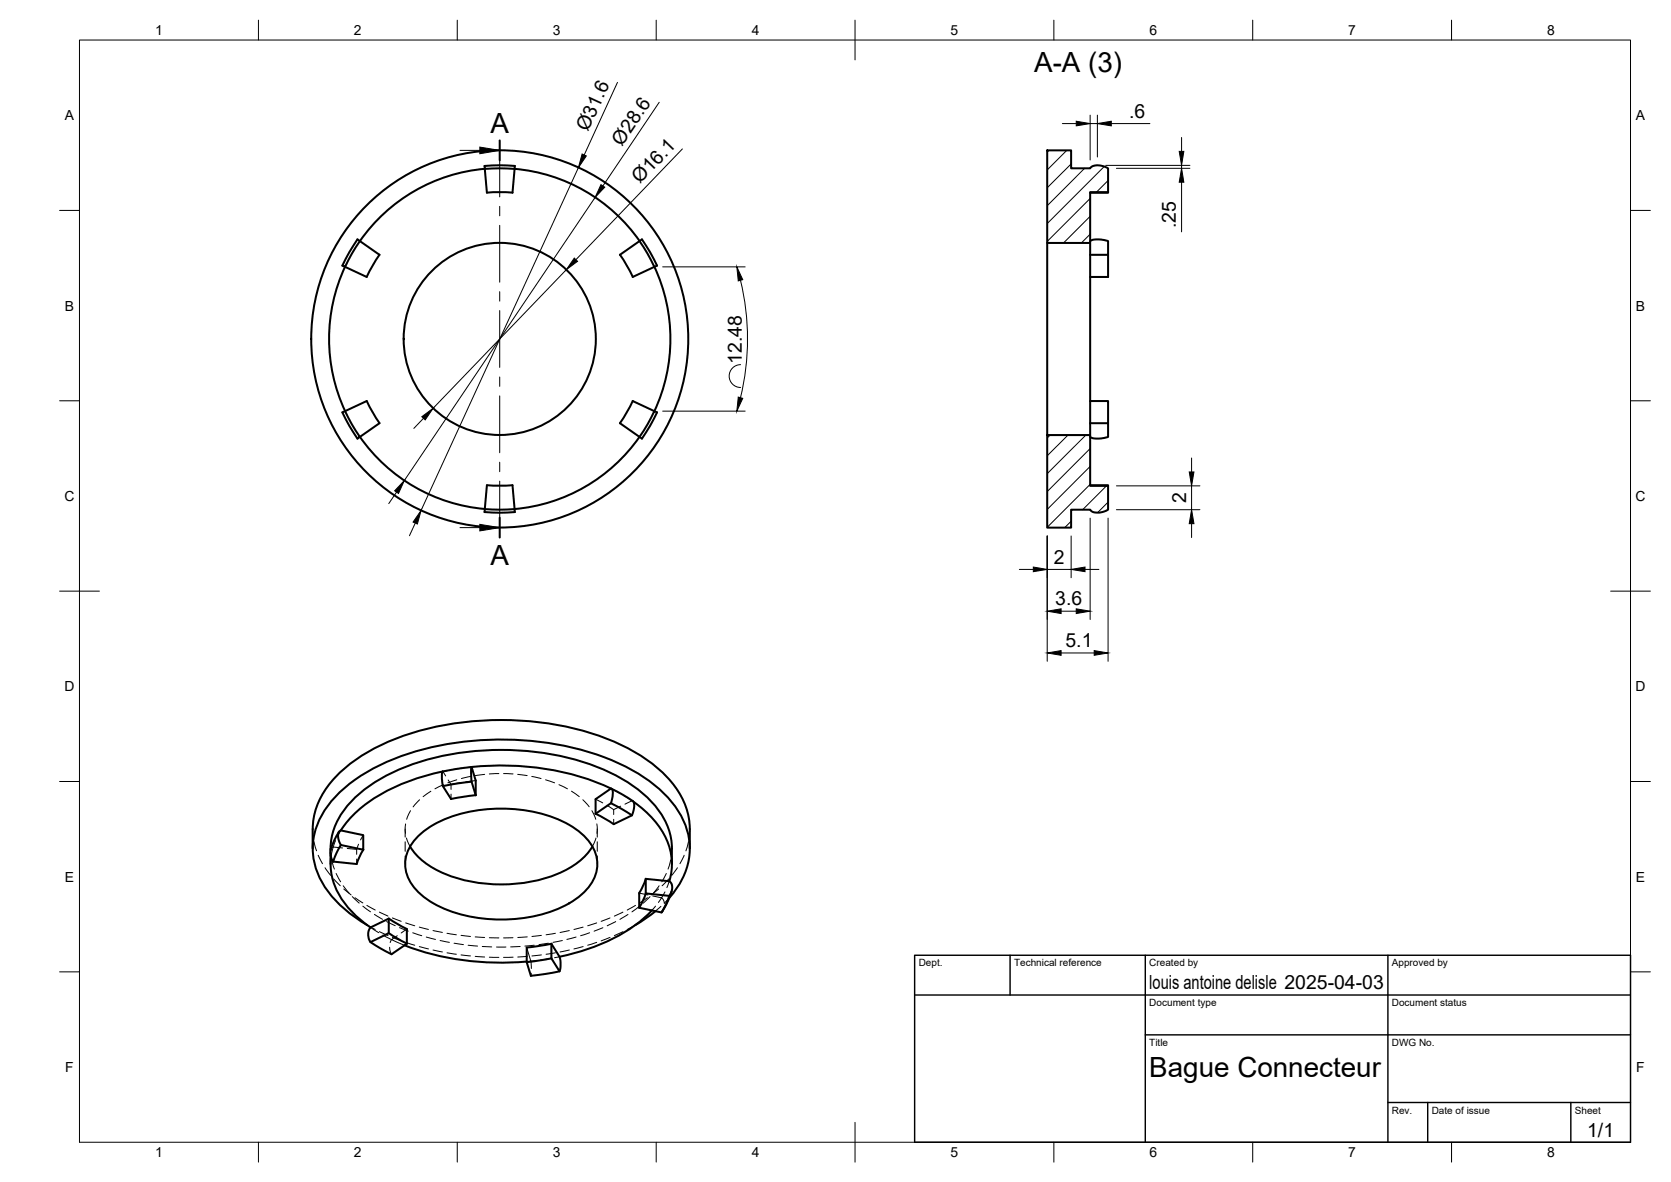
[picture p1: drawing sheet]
<svg xmlns="http://www.w3.org/2000/svg" width="420mm" height="297mm" viewBox="0 0 420 297" stroke-linecap="round" stroke-linejoin="round" font-family="sans-serif">
<!-- layer: Visible -->
<g fill="none" stroke="#000" stroke-width=".51">
<path d="M263.3 37.8h6v4.5h4.8a3.5 3.5 0 0 1 4.3-.1l.2 .1v6h-4.5v12.8h-10.8zM122.4 48.4l-.5-6a42.9 42.9 0 0 0-31.4 18.2M122.4 48.4l3.3-.1 3.2 .1M129.4 42.4l-3.8-.1-3.7 .1-.1-.7a34.4 34.4 0 0 1 7.7 0l-.6 6.7M129.4 42.4a42.9 42.9 0 0 1 31.4 18.2M278.6 48.3v.1h-4.5M86.8 67a42.9 42.9 0 0 0 0 36.3M90.5 60.6l-2 3.1-1.7 3.4-.7-.3 1.7-3.4 2.1-3.2 5.5 3.8M95.4 64l-1.7 2.7-1.5 2.9-5.4-2.5M155.9 64l1.7 2.7 1.5 2.9 6.1-2.8-1.8-3.4-2-3.2-.6 .4 2 3.1 1.7 3.4M160.8 60.6l-4.9 3.4M164.5 67a42.9 42.9 0 0 1 .1 36.3"/>
<path d="M263.3 61.1v48.2M274.1 60.6a6 6 0 0 1 4.5 0v9h-4.5M274.1 61.1v48.2M274.1 64h4.5M86.8 103.3l1.7 3.3 2 3.2-.6 .4-2.1-3.2-1.7-3.4 6.1-2.8 1.5 2.8 1.7 2.7-4.9 3.5a43 43 0 0 0 38.9 18.1l.1 .7a34.4 34.4 0 0 1-7.7 0l.6-6.7 3.3 .2 3.2-.2 .5 6a43 43 0 0 0 35.1-24.6l.7 .3-1.8 3.4-2 3.2-5.5-3.9 1.7-2.7 1.5-2.8 5.4 2.5M263.3 109.3h10.8v12.8h4.5v6a4 4 0 0 1-4.3 .2l-.2-.2h-4.8v4.5h-6zM274.1 100.8h4.5v5.5h-4.5M278.6 106.3v3.5a6 6 0 0 1-4.5 0M274.1 121.9h4.5v.2M111.3 193.9a44.4 44.4 0 0 0-22.8 11.3l-2.8 3.5M111.4 197.6l2 3.2 6.2-1M118.6 192.8l-7.3 1.1a6.7 6.7 0 0 0 .1 3.7"/>
<path d="M118.6 192.8l-.2 .6 .2 3 1 3.4M118.6 196.4l-7.2 1.2M118.6 192.8l1 3.4v3.6M118.6 192.7a67.5 67.5 0 0 1 35 5.5M153.8 198.2l5.3 3.1a2.18 2.18 0 0 1 .2 2.4l-.4 1.2-4.6 2.2-4.5-2.6M78.6 213.2a23.4 23.4 0 0 1 1.7-12.2 29.2 29.2 0 0 1 12.2-12 69.2 69.2 0 0 1 36.8-8 64.6 64.6 0 0 1 32.3 9.2 25.3 25.3 0 0 1 11.4 14.4l.4 3.7v4.9M83.1 213.6a3.7 3.7 0 0 0 .7 2.9M83.1 215v2.2M83.2 215.4a17.2 17.2 0 0 0 6.1 14.6l3.9 3.1M85.2 209l-1.2 2.3-.9 2.3M85.3 209l.4-.3 5.6 1.2v3.6l-5.6-1.1-.7-2.1zM85.7 212.4l-1.1 2-.8 2.1"/>
<path d="M91.4 213.5l-1 1.8-.7 1.8-5.9-.6M103.1 212.7a20 20 0 0 0 12 8 38.3 38.3 0 0 0 27.9-2.5 15.6 15.6 0 0 0 6-5.5M104.8 210.4a28.2 28.2 0 0 1 18.3-7.1 34.9 34.9 0 0 1 21.6 5 10.8 10.8 0 0 1 5.5 9.5 12.4 12.4 0 0 1-7.1 9.2 37.8 37.8 0 0 1-34.1 0 12.4 12.4 0 0 1-7.1-9.2 9.5 9.5 0 0 1 2.9-7.4zM149.8 204.5v-3.7l3.8-2.6a1.41 1.41 0 0 1 .5 1.7l-.5 2 5.3 3M153.6 201.9l-3.8 2.6M159.3 201.5a21.4 21.4 0 0 1 9.5 13.3 14.5 14.5 0 0 1-.5 6.6M168.9 213.2v4M169 213.2a18.2 18.2 0 0 0-7.4-13.8 51.3 51.3 0 0 0-26.9-10.4 66.9 66.9 0 0 0-37 5.6 28.5 28.5 0 0 0-13 12 15.3 15.3 0 0 0-1.6 7M97.7 230.9v3.6l-4.5 2.3a3.2 3.2 0 0 1 0-3.7M97.7 230.9l-4.5 2.2M97.8 230.8l4.5 2.7M97.8 234.5l4.5 2.6"/>
<path d="M101.7 237.6a68.7 68.7 0 0 0 30.7 4M102.3 233.5v3.7l-3.9 2.6-5.2-3M132.4 238.1l6.2-.9 2.1 3.2a6.7 6.7 0 0 1 0 3.7l-7.2 1.1-1.1-3.4zM138.6 237.2v3.6M162.4 224.5l5.9 .6M162.4 220.8l-.7 1.9-1 1.7v3.7M162.4 224.5l-.7 1.8-1 1.8M163.9 228.8a42.2 42.2 0 0 1-21.3 11.2l-1.9 .4M164.8 229l-5.1 3.5M168.3 221.5a2.62 2.62 0 0 1 0 3.6l-.8 2.1-1.2 2.1M168.3 221.5l-5.9-.6v3.6M168.3 225.6a17.4 17.4 0 0 0 3.9-18.6 28 28 0 0 0-13-13.4 71.6 71.6 0 0 0-40.5-7.4 61.3 61.3 0 0 0-29.4 9.7 23.9 23.9 0 0 0-10.4 14.4 18.5 18.5 0 0 0 6 16.5 36 36 0 0 0 7.4 5.7"/>
<path d="M168.9 224l-.7 1.9-1.9 3.4-5.6-1.2M138.6 240.8l2.1 3.3M138.7 240.8l-6.3 1"/>
<circle cx="125.6" cy="85.2" r="24.2"/>
<circle cx="125.7" cy="85.2" r="47.4"/>
</g>
<!-- layer: Hidden -->
<g fill="none" stroke="#000" stroke-width=".25">
<path d="M108.3 198.8l-1.9 1.4M111.3 193.9h.1M111.4 193.9l.7 1.1M111.4 193.9h-.1M111.5 197.2l-2.1 1M112.6 193.6l-1.2 .3M112.7 196l.7 1.1M113.4 197.1v1.3M113.4 199.6v1.2M114.9 196l-2.3 .7M115.9 196.7l-2.5 .4M116.1 193l-2.3 .4"/>
<path d="M118.3 195.1l-2.3 .6M118.6 192.8l-1.3 .1M119.6 196.2l-2.5 .3M121.9 194.6l-2.4 .3M125.4 194.4l-2.4 .1M126.6 194.4l2.4 .1M130.2 194.6l2.3 .3M133.7 195.1l2.3 .6M137.2 196l2.2 .7M140.5 197.2l2.2 1M143.7 198.8l1.9 1.4M153.6 198.2l2.2 1.1"/>
<path d="M156.8 199.9l2.1 1.3M78.6 208.3l.2 2.1M79 211.5l.6 2.3M80 214.9l1.1 2.2M81.7 218.1l1.4 1.9M83.1 213.2l.1 1.7M83.4 216.1l.7 2.3M83.8 212.9l-.5 .3-.2 .4v1.4M83.8 212.9l-.6 2.5M83.8 212.9l2.3 .2M84.4 211.3l-.6 1.6M84.5 219.5l1.1 2.1"/>
<path d="M85.7 208.7l-.8 1.5M87.3 213.2l2.4 .3M89.7 213.5v1.2M89.7 215.9v1.2M90.1 212.2l-.4 1.3M91.3 209.9l-.6 1.2M101.9 208.3v2.1M101.9 211.5v2.4M101.9 215.1v2.1M102 207.1v2.3M102.2 210.6l.9 2.1M103.2 203.7l-.9 2.2"/>
<path d="M105.5 201l-1.6 1.8M146.6 201l1.5 1.7M148.8 203.7l1 2.2M149.8 200.8l1.8 1M149.9 210.6l-1 2.1M150.1 207v2.4M150.2 208.3v2.1M150.2 211.5v2.4M150.2 215.1v2.1M152.6 202.4l1.7 1.1M154.3 203.5v1.2M154.3 205.9v1.2"/>
<path d="M156.1 202.6l-1.8 .9M158.9 201.2l.2 .1M158.9 201.2l.4 .3M158.9 201.2l-1.8 .9M167.5 219.5l-1.1 2.1M168.6 216.1l-.6 2.3M168.9 213.2l-.1 1.8M170.3 218.1l-1.4 1.9M172 214.9l-1 2.2M173.1 211.5l-.6 2.3M173.4 208.3l-.1 2.1M83.9 220.9l1.7 1.7"/>
<path d="M86.3 222.6l1.5 1.9M86.4 223.4l1.9 1.5M88.6 225.3l1.7 1.7M89.3 225.6l1.9 1.3M91.2 227.7l2 1.4M92.2 227.5l2.1 1.2M92.3 232.5l2 1.1M93.2 233.1l2 1.3M94.1 229.8l2.1 1.2M95.4 229.2l2.2 1M95.4 234.1l2.2 1M96.3 235l2.1 1.1-.3 .8"/>
<path d="M97.2 231.6l2.2 1M98 238l.1 1.1 .3 .7M98.7 230.7l2.2 .8M98.7 235.6l2.2 .8M99.9 235.1l-1.5 1 3.3 1.5M100.5 233.1l2.2 .9M102 231.9l2.3 .7M102 236.8l2.3 .7M102.3 233.5l-1.4 1M103.8 234.4l2.2 .7M105.4 233l2.3 .6M105.4 237.9l2.3 .6"/>
<path d="M107.2 235.5l2.3 .6M108.9 233.9l2.3 .4M108.9 238.7l2.3 .5M110.7 236.4l2.3 .4M112.4 234.5l2.3 .4M112.4 239.4l2.3 .4M114.2 237l2.3 .4M115.9 235.1l2.4 .2M115.9 240l2.4 .2M117.7 237.5l2.4 .3M119.5 235.4l2.4 .2M121.3 237.9l2.3 .1"/>
<path d="M123 235.7h2.4M124.8 238h2.4M129 235.7h-2.4M130.8 237.9l-2.4 .1M132.4 238.1l1.1 3.4-1.1 .1M132.6 235.4l-2.4 .2M134.3 237.5l-2.3 .3M136.1 235.1l-2.3 .2M136.1 240l-2.3 .2M137.9 237l-2.4 .4M139.7 234.5l-2.4 .4M139.7 239.4l-2.4 .4"/>
<path d="M141.4 236.4l-2.4 .4M143.2 233.9l-2.4 .4M143.2 238.7l-2.4 .5M144.8 235.5l-2.3 .6M146.6 233l-2.3 .6M146.6 237.9l-2.3 .6M148.3 234.4l-2.3 .7M150 231.9l-2.2 .7M150 236.8l-2.2 .7M151.6 233.1l-2.2 .9M153.4 230.7l-2.2 .8M153.4 235.6l-2.2 .8"/>
<path d="M154.8 231.6l-2.1 1M156.6 229.2l-2.1 1M156.7 234.1l-2.2 1M157.9 229.8l-2 1.2M159.7 232.5l-2 1.1M159.8 227.5l-2.1 1.2M160.7 224.4l2.2 .5M160.8 227.7l-1.9 1.5M162.8 225.6l-2 1.3M163.4 225.3l-1.7 1.7M164.1 225.2l2.2 .4M164.8 227.7l-.9 1.1"/>
<path d="M165.6 223.4l-1.9 1.5M165.7 222.6l-1.4 1.9M166.2 227.8l-1.4 1.2M166.3 225.6l-.8 1.2M166.3 225.6l.6 .7 .1 .7M166.9 228.2l-.4 .8M167.2 224.1l-.9 1.5M168.1 220.9l-1.6 1.7M168.3 225.6l-1.3 1.4M168.3 221.5l-.6 1.6M119.5 240.3l2.4 .2M123 240.5l2.4 .1"/>
<path d="M129 240.5l-2.4 .1M132.6 240.3l-2.4 .2M133.6 244.6l-.1 .6M134.7 241.4l-1.2 .1 .1 1.9M138.3 240.9l-2.4 .3M140.7 240.4l-1.3 .3"/>
</g>
<!-- layer: BORDER -->
<g fill="none" stroke="#000" stroke-width=".25">
<path d="M20 10.1h390v276.9h-390zM65 5.1v5M115 5.1v5M165 5.1v5M215 5.1v10M265 5.1v5M315 5.1v5M365 5.1v5M15 52.9h5M410 52.9h5M15 100.7h5M410 100.7h5"/>
<path d="M15 148.6h10M405 148.6h10M15 196.4h5M410 196.4h5M15 244.2h5M410 244.2h5M65 287v5M115 287v5M165 287v5M215 282.1v9.9M265 287v5M315 287v5"/>
<path d="M365 287v5"/>
</g>
<!-- layer: TITLEBLOCK -->
<path d="M230 240.1h180v46.9h-180zM230 250h180M254 240.1v9.9M288 240.1v46.9M349 240.1v46.9M288 260.1h122M349 277.1h61M359 277.1v9.9M395 277.1v9.9" fill="none" stroke="#000" stroke-width=".36"/>
<!-- layer: Hatching -->
<g fill="none" stroke="#000" stroke-width=".25">
<path d="M263.7 37.8l-.4 .4M268.2 37.8l-4.9 4.9M269.3 41.2l-6 6M272.7 42.3l-9.4 9.4M274.1 49.9l-10.8 10.8M274.1 54.4l-6.7 6.7M274.1 58.9l-2.2 2.2M277.6 41.9l-14.3 14.3M278.6 45.4l-2.9 2.9M264 109.4l-.7 .7M268.5 109.4l-5.2 5.1M273 109.4l-9.7 9.6"/>
<path d="M274.1 112.7l-10.8 10.8M274.1 117.2l-10.8 10.8M269.3 131l-1.6 1.6M274.1 121.7l-10.8 10.8M278.2 122.1l-6 6M278.6 126.2l-2.6 2.6"/>
</g>
<!-- layer: Section Lines -->
<path d="M125.6 35.3v5M125.6 130.1v5" fill="none" stroke="#000" stroke-width=".51"/>
<path d="M115.7 37.8h4.9M125.6 40.3v9.2M125.6 51.9v2.3M125.6 56.6v14.3M125.6 73.3v2.4M125.6 78v14.3M125.6 94.7v2.4M125.6 99.5v14.3M125.6 116.1v2.4M115.7 132.6h4.9M125.6 120.9v9.2" fill="none" stroke="#000" stroke-width=".25"/>
<path d="M120.6 37l5 .8-5 .8zM120.6 131.8l5 .8-5 .8z" fill="#000" stroke="#000" stroke-width=".25"/>
<!-- layer: FD_Dimensions -->
<g fill="none" stroke="#000" stroke-width=".25">
<path d="M155.3 20.7l-8.4 18.2M165.8 25.7l-14.2 21M171.6 37.4l-26.8 27.9M267.1 31.1h3.5M274.1 28.9v11.3M274.1 31.1h1.8M275.9 28.9v10.6M279.4 31.1h9.7M297.1 34.6v3.4M145.4 42.1l-39.5 86.2M149.6 49.6l-47.9 71.2M278 41.6h21.2"/>
<path d="M280.7 42.3h18.5M297.1 41.6v.7M297.1 45.8v12.5M142.4 67.8l-33.5 34.8M166.6 67.1h20.8M186.2 70.4a62.3 62.3 0 0 1 0 29.5M186.2 91.6a2.87 2.87 0 0 0-2.9 2.9 2.87 2.87 0 0 0 2.9 2.9M106.5 105.1l-2.4 2.6M166.6 103.3h20.8M299.6 115.1v3.5M99.7 123.7l-2 2.9M104.4 131.5l-1.4 3.1"/>
<path d="M263.3 134.7v31.5M269.3 134.7v10.5M274.1 130.2v25.5M278.6 130.2v36M280.7 128.1h21M280.7 122.1h21M299.6 122.1v6M299.6 131.6v3.5M256.3 143.1h3.5M263.3 143.1h6M266.8 153.6h3.8M272.8 143.1h3.5"/>
<path d="M266.8 164.1h8.3"/>
</g>
<g fill="#000" stroke="#000" stroke-width=".25">
<path d="M146.4 38.7l1 .5-2 2.9zM270.6 30.5l3.5 .6-3.5 .5zM275.9 31.1l3.5-.6v1.1zM296.5 38h1.2l-.6 3.6zM151.1 46.4l1 .6-2.5 2.6zM297.1 42.3l.6 3.5h-1.2zM144.4 64.9l.8 .8-2.8 2.1zM185.3 67.1l1.5 3.2-1.2 .3zM106.1 104.7l2.8-2.1-2 2.9zM185.6 99.8l1.2 .3-1.5 3.2zM299 118.6h1.2l-.6 3.5zM101.7 120.8l-1.5 3.2-1-.7z"/>
<path d="M105.9 128.3l-1 3.4-1-.5zM299.6 128.1l.6 3.5h-1.2zM259.8 142.5l3.5 .6-3.5 .6zM263.3 153.6l3.5-.6v1.2zM270.6 153l3.5 .6-3.5 .6zM269.3 143.1l3.5-.6v1.2zM263.3 164.1l3.5-.6v1.2zM275.1 163.5l3.5 .6-3.5 .6z"/>
</g>
<g font-size="7">
<text x="260" y="18.1">A-A (3)</text>
<text x="123.3" y="33.3">A</text>
<text x="123.3" y="142.1">A</text>
<text x="289" y="270.6">Bague Connecteur</text>
</g>
<g font-size="4.9">
<text x="283.9" y="29.6">.6</text>
<text x="147.8" y="33.2" transform="rotate(-65 147.8 33.2)">Ø31.6</text>
<text x="156.4" y="36.9" transform="rotate(-56 156.4 36.9)">Ø28.6</text>
<text x="160.9" y="46.3" transform="rotate(-46 160.9 46.3)">Ø16.1</text>
<text x="295.6" y="57.3" transform="rotate(-90 295.6 57.3)">.25</text>
<text x="186.5" y="91.5" transform="rotate(-90 186.5 91.5)">12.48</text>
<text x="298.2" y="126.4" transform="rotate(-90 298.2 126.4)">2</text>
<text x="265" y="141.7">2</text>
<text x="265.3" y="152.1">3.6</text>
<text x="267.9" y="162.6">5.1</text>
<text x="289" y="248.5">louis antoine delisle 2025-04-03</text>
<text x="399.1" y="285.7">1/1</text>
</g>
<g font-size="3.5">
<text x="39" y="8.8">1</text>
<text x="89" y="8.8">2</text>
<text x="139" y="8.8">3</text>
<text x="189" y="8.8">4</text>
<text x="239" y="8.8">5</text>
<text x="289" y="8.8">6</text>
<text x="339" y="8.8">7</text>
<text x="389" y="8.8">8</text>
<text x="16.3" y="30.2">A</text>
<text x="411.3" y="30.2">A</text>
<text x="16.3" y="78">B</text>
<text x="411.3" y="78">B</text>
<text x="16.2" y="125.9">C</text>
<text x="411.2" y="125.9">C</text>
<text x="16.2" y="173.7">D</text>
<text x="411.2" y="173.7">D</text>
<text x="16.3" y="221.6">E</text>
<text x="411.3" y="221.6">E</text>
<text x="16.4" y="269.4">F</text>
<text x="411.4" y="269.4">F</text>
<text x="39" y="290.8">1</text>
<text x="89" y="290.8">2</text>
<text x="139" y="290.8">3</text>
<text x="189" y="290.8">4</text>
<text x="239" y="290.8">5</text>
<text x="289" y="290.8">6</text>
<text x="339" y="290.8">7</text>
<text x="389" y="290.8">8</text>
</g>
<g font-size="2.5">
<text x="231" y="242.9">Dept.</text>
<text x="255" y="242.9">Technical reference</text>
<text x="289" y="242.9">Created by</text>
<text x="350" y="242.9">Approved by</text>
<text x="289" y="252.8">Document type</text>
<text x="350" y="252.8">Document status</text>
<text x="289" y="262.9">Title</text>
<text x="350" y="262.9">DWG No.</text>
<text x="350" y="279.9">Rev.</text>
<text x="360" y="279.9">Date of issue</text>
<text x="396" y="279.9">Sheet</text>
</g>
</svg>
